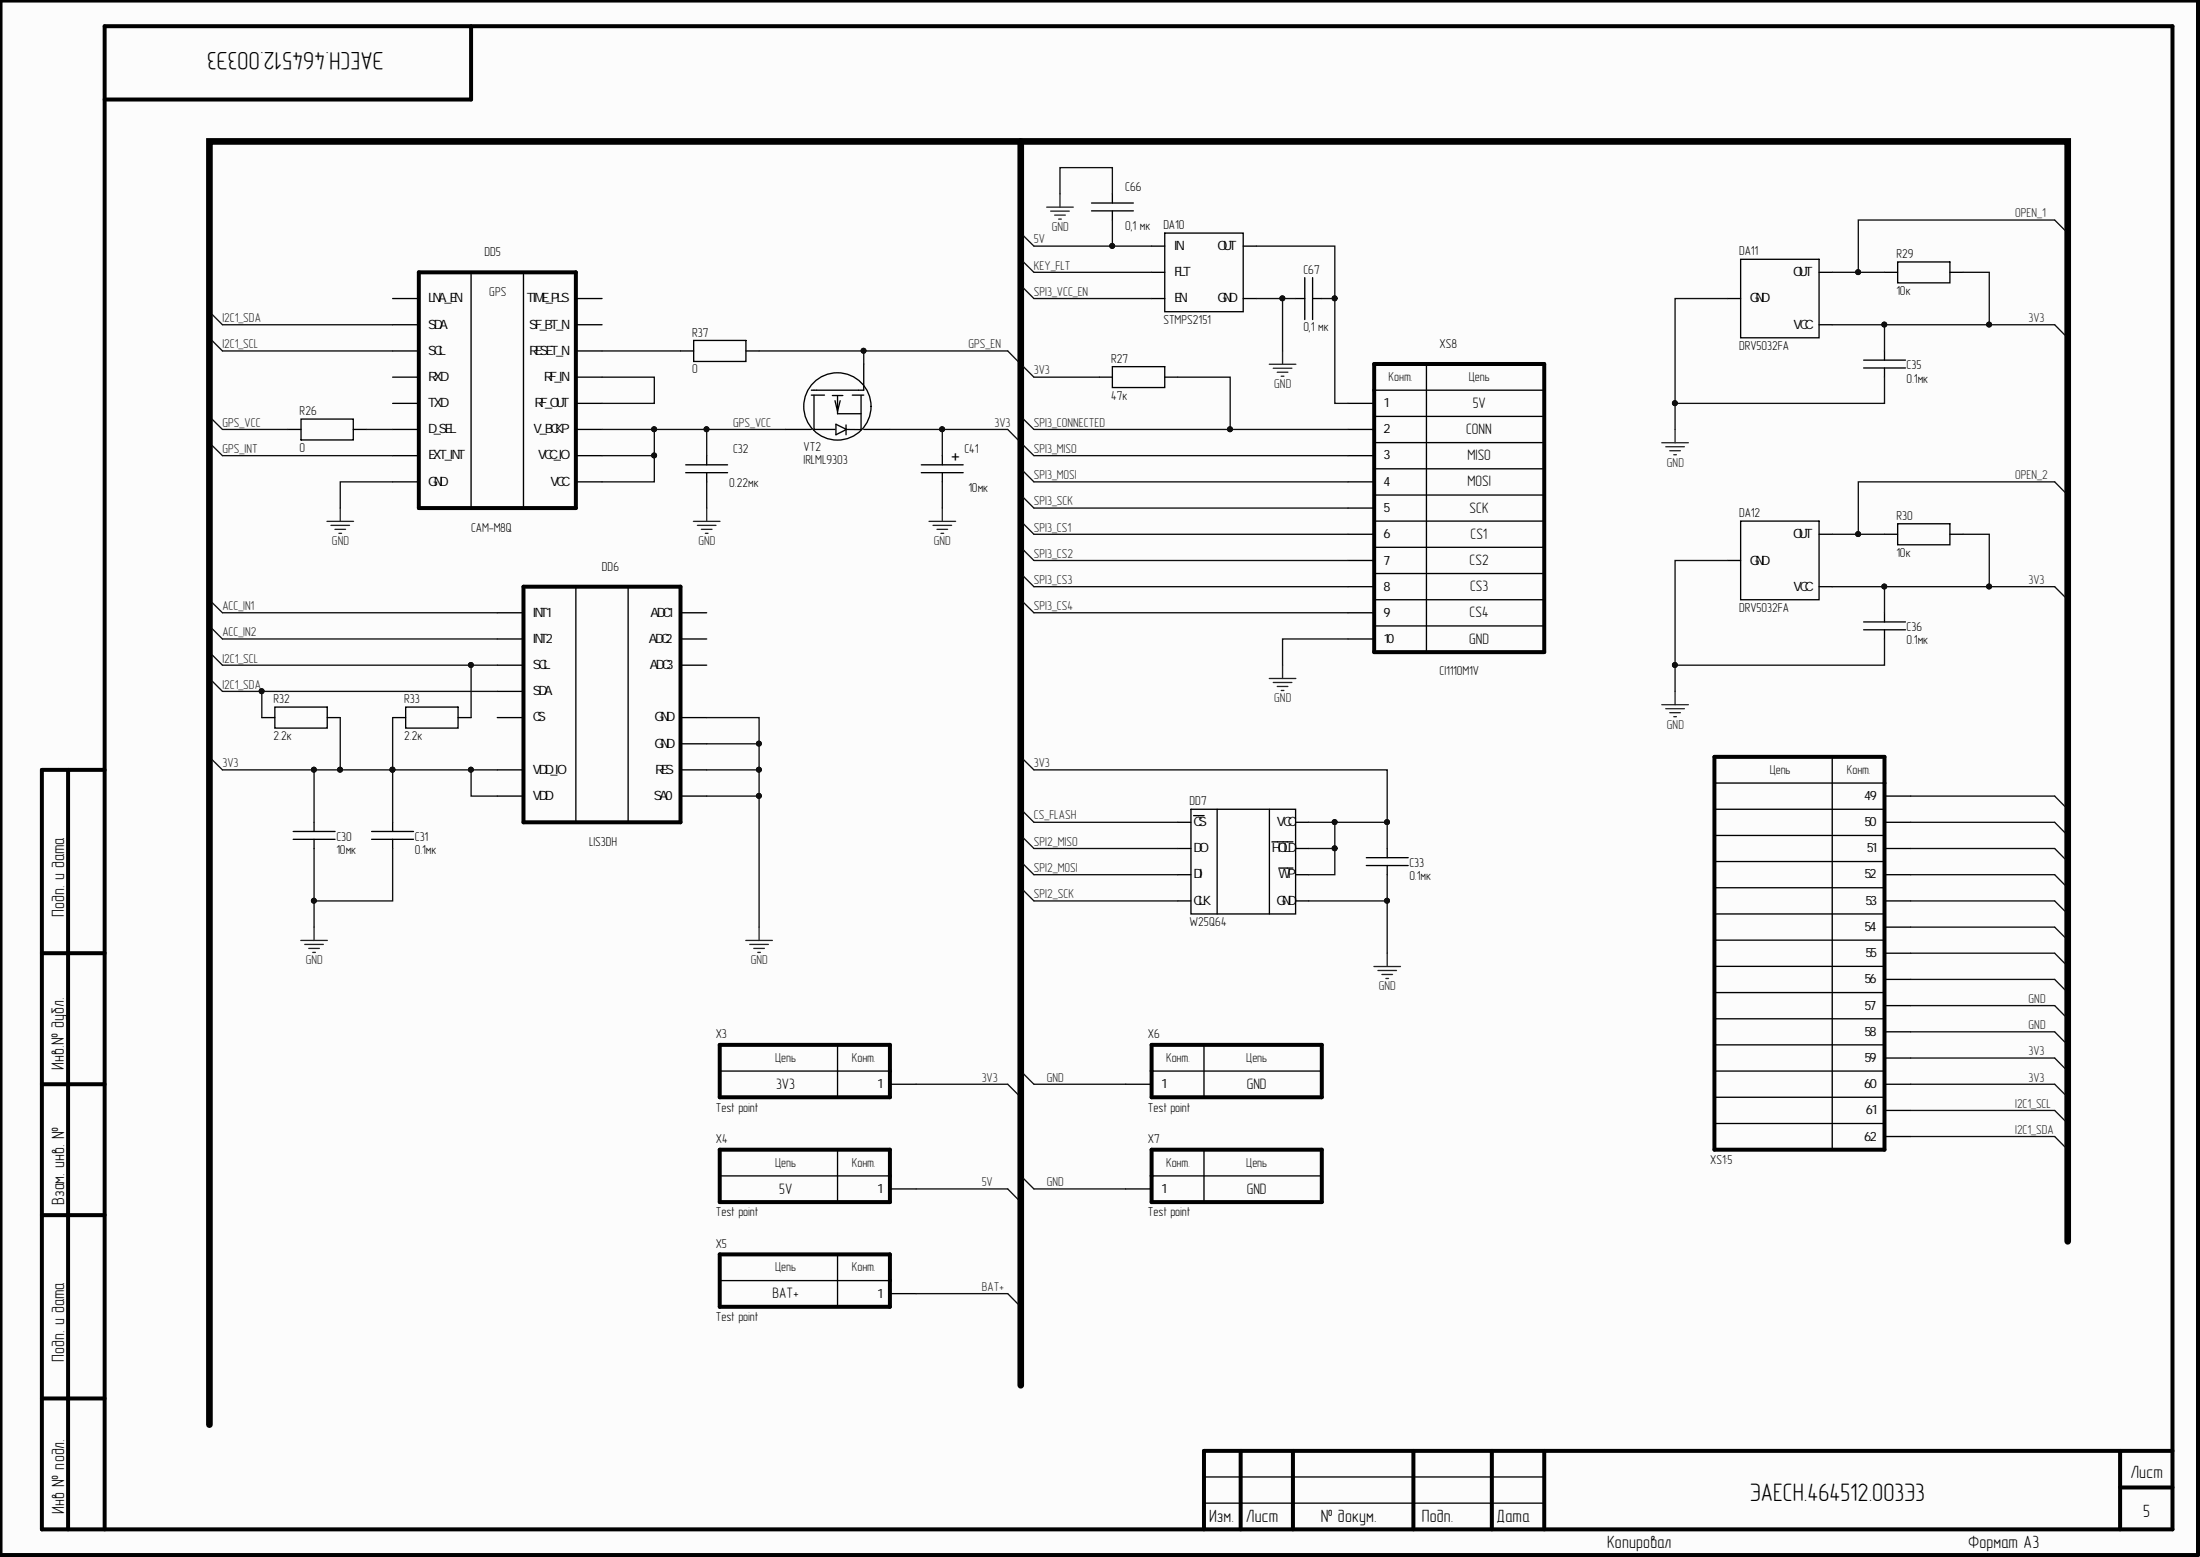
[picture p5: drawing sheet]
<svg xmlns="http://www.w3.org/2000/svg" width="420mm" height="297mm" viewBox="0 0 420 297" stroke-linecap="round" stroke-linejoin="round" font-family="sans-serif">
<path d="M0 0h419.5v296.7h-419.5z" fill="#fcfcfc"/>
<g fill="none" stroke="#000" stroke-width=".76">
<path d="M.1 .1h419.3v296.6h-419.3zM89.9 5v14h-69.9M79.9 52h30v44.9h-30zM262.2 69.4h32.5v55h-32.5zM99.9 111.9h30v45h-30zM13 146.9v144.9M20 146.9h-12v144.9h406.6v-286.8h-394.6v286.8M327.1 144.4h32.5v74.9h-32.5zM8 181.8h12M137.3 199.3h32.5v10h-32.5zM219.7 199.3h32.5v10h-32.5zM8 206.8h12"/>
<path d="M137.3 219.3h32.5v10h-32.5zM219.7 219.3h32.5v10h-32.5zM8 231.8h12M137.3 239.3h32.5v10h-32.5zM8 266.8h12M236.7 276.8v15M246.7 276.8v15M269.7 276.8v15M284.7 276.8v15M294.7 276.8v15M404.6 276.8v15M414.6 276.8h-184.9v15"/>
<path d="M404.6 283.8h10"/>
</g>
<g fill="none" stroke="#000" stroke-width=".25">
<path d="M208.3 38.7h8M212.3 37v1.7M74.9 57h5M89.9 52v44.9M99.9 52v44.9M109.9 57h5M208.3 40.2h8M212.3 40.2v1.8M219.7 57h2.6M219.7 47h2.6M219.7 52h2.6M222.3 44.5h14.9v15h-14.9z"/>
<path d="M237.2 57h2.5M237.2 47h2.5M247.2 57h1.8M249 53v8M250.5 57h1.7M250.5 53v8M329.6 57h2.5M332.1 49.5h15v14.9h-15zM347.1 52h2.5M359.6 52h2.5M362.1 50h10v4h-10zM372.1 52h2.5"/>
<path d="M57.4 79.9h10v4h-10zM74.9 62h5M74.9 67h5M74.9 77h5M74.9 72h5M109.9 62h5M109.9 67h5M109.9 77h5M109.9 72h5M129.9 67h2.5M132.4 64.9h9.9v4.1h-9.9zM142.3 67h2.5"/>
<path d="M154.8 75.4h2.5M155.3 75.4v6.5h4M158.8 75.5h2M159.3 76.4l.5 2.1 .5-2.1M159.8 75.5v3.4h4.5M162.6 75.4h2.2M164.3 75.5v6.5l-3-.1M164.8 69.4v5h-10M209.8 72h2.5M212.3 69.9h10v4h-10zM222.3 72h2.4M257.2 77h5"/>
<path d="M262.2 74.4h32.5M262.2 79.4h32.5M272.2 69.4v55M347.1 62h2.5M355.6 70.2h8M355.6 68.7h8M359.6 67v1.7M359.6 70.2v1.8M54.9 81.9h2.5M67.4 81.9h2.5M74.9 86.9h5M74.9 91.9h5"/>
<path d="M74.9 81.9h5M109.9 86.9h5M109.9 91.9h5M109.9 81.9h5M130.8 90.2h8M130.8 88.7h8M134.9 86.9v1.8M134.9 90.2v1.7M149.8 81.9h5M159.5 80.9l2 1-2 1zM161.4 81.1v1.8M164.8 81.9h5"/>
<path d="M175.8 90.2h8M175.8 88.7h8M179.8 86.9v1.8M179.8 90.2v1.7M257.2 86.9h5M257.2 91.9h5M257.2 81.9h5M257.2 96.9h5M262.2 84.4h32.5M262.2 89.4h32.5M262.2 94.4h32.5M262.2 99.4h32.5"/>
<path d="M332.1 99.4h15v15h-15zM362.1 99.9h10v4h-10zM94.9 116.9h5M109.9 111.9v45M119.9 111.9v45M129.9 116.9h5M257.2 116.9h5M257.2 101.9h5M257.2 106.9h5M257.2 111.9h5M262.2 104.4h32.5M262.2 109.4h32.5"/>
<path d="M262.2 114.4h32.5M262.2 119.4h32.5M329.6 106.9h2.5M347.1 101.9h2.5M347.1 111.9h2.5M355.6 118.7h8M359.6 101.9h2.5M359.6 116.9v1.8M372.1 101.9h2.5M50 136.9h2.4M52.4 134.9h10v4h-10zM62.4 136.9h2.5"/>
<path d="M74.9 136.9h2.5M77.4 134.9h10v4h-10zM87.4 136.9h2.5M94.9 126.9h5M94.9 121.9h5M94.9 136.9h5M94.9 131.9h5M129.9 126.9h5M129.9 121.9h5M129.9 136.9h5M257.2 121.9h5M355.6 120.2h8"/>
<path d="M359.6 120.2v1.7M55.9 158.6h8M59.9 156.9v1.7M70.9 158.6h8M74.9 156.9v1.7M94.9 151.9h5M94.9 146.9h5M129.9 151.9h5M129.9 146.9h5M129.9 141.9h5M224.7 156.9h2.6M227.3 154.4h19.9v20h-19.9z"/>
<path d="M227.8 155.6h2M232.3 154.4v20M242.2 154.4v20M247.2 156.9h2.5M327.1 149.4h32.5M327.1 154.4h32.5M327.1 159.4h32.5M349.6 144.4v74.9M359.6 151.9h5M359.6 156.9h5M55.9 160.1h8M59.9 160.1v1.8"/>
<path d="M70.9 160.1h8M74.9 160.1v1.8M224.7 171.9h2.6M224.7 161.9h2.6M224.7 166.9h2.6M242.7 160.6h4M244 165.6h2.7M247.2 171.9h2.5M247.2 161.9h2.5M247.2 166.9h2.5M260.7 165.1h8M260.7 163.6h8"/>
<path d="M264.7 161.9v1.7M264.7 165.1v1.8M327.1 164.4h32.5M327.1 169.4h32.5M327.1 174.4h32.5M327.1 179.4h32.5M359.6 171.9h5M359.6 161.9h5M359.6 166.9h5M359.6 176.9h5M159.8 199.3v10M229.7 199.3v10"/>
<path d="M327.1 184.4h32.5M327.1 189.4h32.5M327.1 194.4h32.5M327.1 199.3h32.5M359.6 181.8h5M359.6 186.8h5M359.6 191.8h5M359.6 196.8h5M137.3 204.3h32.5M159.8 219.3v10M169.8 206.8h5M214.8 206.8h4.9"/>
<path d="M219.7 204.3h32.5M229.7 219.3v10M327.1 204.3h32.5M327.1 209.3h32.5M327.1 214.3h32.5M359.6 201.8h5M359.6 206.8h5M359.6 211.8h5M359.6 216.8h5M137.3 224.3h32.5M159.8 239.3v10M169.8 226.8h5"/>
<path d="M214.8 226.8h4.9M219.7 224.3h32.5M137.3 244.3h32.5M169.8 246.8h5M229.7 281.8h65M229.7 286.8h65"/>
<circle cx="159.8" cy="77.5" r="6.4"/>
</g>
<path d="M194.8 27v237.3M394.6 236.8v-209.8h-354.6v244.8" fill="none" stroke="#000" stroke-width="1.3"/>
<g fill="none" stroke="#0e0e0e" stroke-width=".25">
<path d="M202.3 37v-5h10v5M40.4 59.9l2 2.1h32.5M195.3 45l2 2h22.4M195.3 54.9l2 2.1h22.4M195.3 50l2 2h22.4M212.3 42v5M239.7 47h15v30h2.5M239.7 57h5v10M244.7 57h2.5M252.2 57h2.5M329.6 57h-10v24.9M349.6 52h10"/>
<path d="M374.6 52h5v10h-20M394.1 44l-2-2h-37.5v10M40.4 64.9l2 2.1h32.5M40.4 79.9l2 2h12.5M114.9 72h10v5h-10M114.9 67h15M144.8 67h47.5l2 2M164.8 67v2.4M195.3 79.9l2 2h59.9M195.3 69.9l2 2.1h12.5M224.7 72h10v9.9M349.6 62h10v5"/>
<path d="M359.6 72v5h-40M379.6 62h12.5l2 2M40.4 84.9l2 2h32.5M69.9 81.9h5M74.9 91.9h-10v5M114.9 81.9h10M114.9 86.9h10M134.9 81.9v5M134.9 91.9v5M149.8 81.9h-24.9v10h-10M169.8 81.9h22.5l2 2M179.8 81.9v5"/>
<path d="M179.8 91.9v5M195.3 84.9l2 2h59.9M195.3 89.9l2 2h59.9M195.3 94.9l2 2h59.9M195.3 99.9l2 2h59.9M394.1 93.9l-2-2h-37.5v10M40.4 119.9l2 2h52.5M40.4 114.9l2 2h52.5M195.3 104.9l2 2h59.9M195.3 109.9l2 2h59.9M195.3 114.9l2 2h59.9M329.6 106.9h-10v25"/>
<path d="M349.6 111.9h10v5M349.6 101.9h10M374.6 101.9h5v10h-20M379.6 111.9h12.5l2 2M40.4 129.9l2 2h52.5M40.4 124.9l2 2h52.5M50 131.9v5M64.9 136.9v10M74.9 136.9v20M89.9 126.9v10M134.9 136.9h9.9v40M257.2 121.9h-12.5v5"/>
<path d="M359.6 121.9v5h-40M40.4 144.9l2 2h52.5M59.9 146.9v10M89.9 146.9v5h5M134.9 141.9h9.9M134.9 146.9h9.9M134.9 151.9h9.9M195.3 144.9l2 2h67.4v10h-15M195.3 154.9l2 2h27.4M195.3 159.9l2 2h27.4M254.7 156.9v10h-5M264.7 156.9v5"/>
<path d="M364.6 151.9h27.5l2 2M364.6 156.9h27.5l2 2M59.9 161.9v15M74.9 161.9v10h-15M195.3 164.9l2 2h27.4M195.3 169.9l2 2h27.4M249.7 171.9h15v9.9M249.7 161.9h5M264.7 166.9v5M364.6 161.9h27.5l2 2M364.6 166.9h27.5l2 2M364.6 171.9h27.5l2 2"/>
<path d="M364.6 176.9h27.5l2 2M364.6 181.8h27.5l2 2.1M364.6 186.8h27.5l2 2.1M364.6 191.8h27.5l2 2.1M364.6 196.8h27.5l2 2.1M174.8 206.8h17.5l2 2M195.3 204.8l2 2h17.5M364.6 201.8h27.5l2 2.1M364.6 206.8h27.5l2 2M364.6 211.8h27.5l2 2M364.6 216.8h27.5l2 2M174.8 226.8h17.5l2 2"/>
<path d="M195.3 224.8l2 2h17.5M174.8 246.8h17.5l2 2"/>
</g>
<g fill="none" stroke="#262626" stroke-width=".25">
<path d="M199.7 39.5h5.1M202.3 37v2.5M200.5 40.3h3.5M201.3 41h2M202 41.8h.5M242.2 69.5h5.1M243 70.3h3.5M243.7 71h2.1M244.5 71.8h.5M244.7 67v2.5M62.4 99.5h5.1M64.9 96.9v2.6"/>
<path d="M132.3 99.5h5.1M134.9 96.9v2.6M177.3 99.5h5M179.8 96.9v2.6M317.1 84.5h5.1M317.9 85.2h3.5M318.6 86h2.1M319.4 86.8h.5M319.6 81.9v2.6M63.2 100.2h3.5M63.9 101h2M64.7 101.7h.5"/>
<path d="M133.1 100.2h3.5M133.8 101h2.1M134.6 101.7h.5M178 100.2h3.6M178.8 101h2M179.6 101.7h.5M242.2 129.4h5.1M243 130.2h3.5M243.7 131h2.1M244.5 131.7h.5M244.7 126.9v2.5M317.1 134.4h5.1"/>
<path d="M317.9 135.2h3.5M318.6 136h2.1M319.4 136.7h.5M319.6 131.9v2.5M57.4 179.4h5.1M59.9 176.9v2.5M142.3 179.4h5.1M144.8 176.9v2.5M58.2 180.2h3.5M58.9 180.9h2M59.7 181.7h.5M143.1 180.2h3.5"/>
<path d="M143.8 180.9h2.1M144.6 181.7h.5M262.2 184.4h5M262.9 185.1h3.6M263.7 185.9h2M264.5 186.7h.5M264.7 181.8v2.6"/>
</g>
<g fill="#0e0e0e" stroke="#0e0e0e" stroke-width=".19">
<circle cx="124.8" cy="86.9" r=".47"/>
<circle cx="124.8" cy="81.9" r=".47"/>
<circle cx="89.9" cy="146.8" r=".47"/>
<circle cx="59.9" cy="146.8" r=".47"/>
<circle cx="74.9" cy="146.8" r=".47"/>
<circle cx="59.9" cy="171.8" r=".47"/>
<circle cx="144.8" cy="141.9" r=".47"/>
<circle cx="144.8" cy="146.8" r=".47"/>
<circle cx="144.8" cy="151.8" r=".47"/>
<circle cx="254.7" cy="56.9" r=".47"/>
<circle cx="212.2" cy="46.9" r=".47"/>
<circle cx="234.7" cy="81.9" r=".47"/>
<circle cx="264.7" cy="156.8" r=".47"/>
<circle cx="244.7" cy="56.9" r=".47"/>
<circle cx="264.7" cy="171.8" r=".47"/>
<circle cx="354.6" cy="51.9" r=".47"/>
<circle cx="379.6" cy="61.9" r=".47"/>
<circle cx="359.6" cy="61.9" r=".47"/>
<circle cx="319.6" cy="76.9" r=".47"/>
<circle cx="354.6" cy="101.9" r=".47"/>
<circle cx="379.6" cy="111.9" r=".47"/>
<circle cx="359.6" cy="111.9" r=".47"/>
<circle cx="319.6" cy="126.9" r=".47"/>
<circle cx="49.9" cy="131.9" r=".47"/>
<circle cx="64.9" cy="146.8" r=".47"/>
<circle cx="89.9" cy="126.9" r=".47"/>
<circle cx="254.7" cy="161.8" r=".47"/>
<circle cx="134.8" cy="81.9" r=".47"/>
<circle cx="179.8" cy="81.9" r=".47"/>
<circle cx="164.8" cy="66.9" r=".47"/>
<circle cx="254.7" cy="156.8" r=".47"/>
</g>
<g font-size="4.8">
<text x="73.2" y="10" transform="rotate(-180 73.2 10)">ЭАЕСН.464512.003Э3</text>
<text x="181.5" y="88.4">+</text>
<text x="333.9" y="286.3">ЭАЕСН.464512.003Э3</text>
</g>
<g font-size="3.4">
<text x="12.3" y="174.9" transform="rotate(-90 12.3 174.9)">Подп. и дата</text>
<text x="12.2" y="204.1" transform="rotate(-90 12.2 204.1)">Инв.№ дубл.</text>
<text x="12.3" y="229.9" transform="rotate(-90 12.3 229.9)">Взам. инв. №</text>
<text x="12.3" y="259.8" transform="rotate(-90 12.3 259.8)">Подп. и дата</text>
<text x="406.5" y="282">Лист</text>
<text x="12.3" y="288.8" transform="rotate(-90 12.3 288.8)">Инв № подл.</text>
<text x="230.7" y="290.3">Изм.</text>
<text x="237.7" y="290.3">Лист</text>
<text x="252" y="290.3">№ докум.</text>
<text x="271.3" y="290.3">Подп.</text>
<text x="285.6" y="290.3">Дата</text>
<text x="409" y="289.5">5</text>
<text x="306.7" y="295.4">Копировал</text>
<text x="375.6" y="295.4">Формат А3</text>
</g>
<g font-size="2.9">
<text x="281" y="77.8">5V</text>
<text x="279.8" y="82.8">CONN</text>
<text x="280" y="87.8">MISO</text>
<text x="280" y="92.8">MOSI</text>
<text x="280.4" y="97.8">SCK</text>
<text x="280.4" y="107.8">CS2</text>
<text x="280.6" y="102.8">CS1</text>
<text x="280.5" y="112.8">CS3</text>
<text x="280.4" y="117.8">CS4</text>
<text x="280.4" y="122.8">GND</text>
<text x="148.1" y="207.7">3V3</text>
<text x="237.9" y="207.7">GND</text>
<text x="148.7" y="227.7">5V</text>
<text x="237.9" y="227.7">GND</text>
<text x="147.4" y="247.7">BAT+</text>
</g>
<g font-size="2.5">
<text x="214.7" y="36.5">C66</text>
<text x="214.7" y="43.9">0,1 мк</text>
<text x="222" y="43.7">DA10</text>
<text x="224" y="47.7">IN</text>
<text x="232.3" y="47.7">OUT</text>
<text x="92.4" y="48.9">DD5</text>
<text x="224" y="52.7">FLT</text>
<text x="248.7" y="52.2">C67</text>
<text x="331.9" y="48.6">DA11</text>
<text x="342.2" y="52.7">OUT</text>
<text x="361.9" y="49.2">R29</text>
<text x="81.7" y="57.7">LNA_EN</text>
<text x="100.6" y="57.7">TIME_PLS</text>
<text x="224" y="57.7">EN</text>
<text x="232.3" y="57.7">GND</text>
<text x="333.9" y="57.7">GND</text>
<text x="361.9" y="56.3">10к</text>
<text x="81.7" y="62.7">SDA</text>
<text x="101" y="62.7">SF_BT_N</text>
<text x="132.1" y="64.2">R37</text>
<text x="222" y="61.8">STMPS2151</text>
<text x="248.7" y="63.2">0,1 мк</text>
<text x="342.3" y="62.7">VCC</text>
<text x="81.7" y="67.7">SCL</text>
<text x="101" y="67.7">RESET_N</text>
<text x="132.1" y="71.2">0</text>
<text x="212" y="69.2">R27</text>
<text x="274.7" y="66.4">XS8</text>
<text x="331.9" y="66.7">DRV5032FA</text>
<text x="363.8" y="70.5">C35</text>
<text x="81.7" y="77.7">TXD</text>
<text x="81.7" y="72.7">RXD</text>
<text x="102" y="77.7">RF_OUT</text>
<text x="103.8" y="72.7">RF_IN</text>
<text x="212" y="76.2">47к</text>
<text x="264" y="77.7">1</text>
<text x="363.8" y="73">0.1мк</text>
<text x="57.2" y="79.2">R26</text>
<text x="81.7" y="82.7">D_SEL</text>
<text x="101.8" y="82.7">V_BCKP</text>
<text x="264" y="82.7">2</text>
<text x="57.2" y="86.2">0</text>
<text x="81.7" y="87.6">EXT_INT</text>
<text x="102.7" y="87.6">VCC_IO</text>
<text x="139.9" y="86.4">C32</text>
<text x="153.3" y="86">VT2</text>
<text x="153.3" y="88.6">IRLML9303</text>
<text x="184" y="86.4">C41</text>
<text x="264" y="87.6">3</text>
<text x="81.7" y="92.6">GND</text>
<text x="105" y="92.6">VCC</text>
<text x="139.1" y="93">0.22мк</text>
<text x="184.8" y="93.9">10мк</text>
<text x="264" y="92.6">4</text>
<text x="89.9" y="101.4">CAM-M8Q</text>
<text x="264" y="97.6">5</text>
<text x="331.9" y="98.6">DA12</text>
<text x="361.9" y="99.1">R30</text>
<text x="264" y="102.7">6</text>
<text x="264" y="107.7">7</text>
<text x="333.9" y="107.7">GND</text>
<text x="342.2" y="102.7">OUT</text>
<text x="361.9" y="106.2">10к</text>
<text x="114.8" y="108.9">DD6</text>
<text x="264" y="112.7">8</text>
<text x="342.3" y="112.7">VCC</text>
<text x="101.7" y="117.7">INT1</text>
<text x="124.1" y="117.7">ADC1</text>
<text x="264" y="117.7">9</text>
<text x="331.9" y="116.7">DRV5032FA</text>
<text x="101.7" y="122.7">INT2</text>
<text x="123.8" y="122.7">ADC2</text>
<text x="264" y="122.7">10</text>
<text x="363.8" y="122.9">0.1мк</text>
<text x="363.8" y="120.4">C36</text>
<text x="101.7" y="127.7">SCL</text>
<text x="124" y="127.7">ADC3</text>
<text x="274.7" y="128.8">СI1110М1V</text>
<text x="52.2" y="134.1">R32</text>
<text x="77.1" y="134.1">R33</text>
<text x="101.7" y="137.6">CS</text>
<text x="101.7" y="132.7">SDA</text>
<text x="124.9" y="137.6">GND</text>
<text x="52.2" y="141.2">2.2к</text>
<text x="77.1" y="141.2">2.2к</text>
<text x="124.9" y="142.6">GND</text>
<text x="101.7" y="147.6">VDD_IO</text>
<text x="125" y="147.6">RES</text>
<text x="101.7" y="152.6">VDD</text>
<text x="124.7" y="152.6">SA0</text>
<text x="227" y="153.6">DD7</text>
<text x="355.7" y="152.6">49</text>
<text x="64.2" y="160.4">C30</text>
<text x="79.2" y="160.4">C31</text>
<text x="112.4" y="161.3">LIS3DH</text>
<text x="227.7" y="157.6">CS</text>
<text x="243.6" y="157.6">VCC</text>
<text x="355.8" y="157.6">50</text>
<text x="64.2" y="162.9">10мк</text>
<text x="79.2" y="162.9">0.1мк</text>
<text x="227.7" y="167.6">DI</text>
<text x="227.7" y="162.6">DO</text>
<text x="242.7" y="162.6">HOLD</text>
<text x="244" y="167.6">WP</text>
<text x="268.9" y="167.9">0.1мк</text>
<text x="268.9" y="165.4">C33</text>
<text x="355.8" y="167.6">52</text>
<text x="356.2" y="162.6">51</text>
<text x="227.7" y="172.6">CLK</text>
<text x="243.6" y="172.6">GND</text>
<text x="356" y="172.6">53</text>
<text x="227" y="176.6">W25Q64</text>
<text x="355.8" y="177.6">54</text>
<text x="356" y="182.6">55</text>
<text x="355.8" y="187.6">56</text>
<text x="355.8" y="192.6">57</text>
<text x="355.8" y="197.6">58</text>
<text x="136.6" y="198">X3</text>
<text x="219" y="198">X6</text>
<text x="355.8" y="202.6">59</text>
<text x="167.4" y="207.6">1</text>
<text x="221.6" y="207.6">1</text>
<text x="355.7" y="207.6">60</text>
<text x="136.6" y="212.1">Test point</text>
<text x="219" y="212.1">Test point</text>
<text x="356" y="212.6">61</text>
<text x="136.6" y="218">X4</text>
<text x="219" y="218">X7</text>
<text x="355.7" y="217.6">62</text>
<text x="167.4" y="227.6">1</text>
<text x="221.6" y="227.6">1</text>
<text x="326.4" y="222.1">XS1:5</text>
<text x="136.6" y="232.1">Test point</text>
<text x="219" y="232.1">Test point</text>
<text x="136.6" y="238.1">X5</text>
<text x="167.4" y="247.5">1</text>
<text x="136.6" y="252.1">Test point</text>
</g>
<g font-size="2.5" fill="#262626">
<text x="384.5" y="41.5">OPEN_1</text>
<text x="197.3" y="46.4">5V</text>
<text x="200.7" y="44.1">GND</text>
<text x="197.3" y="51.4">KEY_FLT</text>
<text x="197.3" y="56.4">SPI3_VCC_EN</text>
<text x="42.5" y="61.4">I2C1_SDA</text>
<text x="387.1" y="61.4">3V3</text>
<text x="42.5" y="66.4">I2C1_SCL</text>
<text x="184.8" y="66.4">GPS_EN</text>
<text x="197.3" y="71.4">3V3</text>
<text x="243.1" y="74">GND</text>
<text x="42.5" y="81.4">GPS_VCC</text>
<text x="139.9" y="81.4">GPS_VCC</text>
<text x="189.8" y="81.4">3V3</text>
<text x="197.3" y="81.4">SPI3_CONNECTED</text>
<text x="42.5" y="86.4">GPS_INT</text>
<text x="197.3" y="86.4">SPI3_MISO</text>
<text x="318.1" y="89">GND</text>
<text x="197.3" y="91.4">SPI3_MOSI</text>
<text x="384.5" y="91.4">OPEN_2</text>
<text x="197.3" y="96.4">SPI3_SCK</text>
<text x="197.3" y="101.4">SPI3_CS1</text>
<text x="63.3" y="104">GND</text>
<text x="133.3" y="104">GND</text>
<text x="178.2" y="104">GND</text>
<text x="197.3" y="106.4">SPI3_CS2</text>
<text x="197.3" y="111.4">SPI3_CS3</text>
<text x="387.1" y="111.4">3V3</text>
<text x="42.5" y="116.4">ACC_IN1</text>
<text x="197.3" y="116.4">SPI3_CS4</text>
<text x="42.5" y="121.4">ACC_IN2</text>
<text x="42.5" y="126.4">I2C1_SCL</text>
<text x="42.5" y="131.4">I2C1_SDA</text>
<text x="243.1" y="134">GND</text>
<text x="318.1" y="139">GND</text>
<text x="42.5" y="146.4">3V3</text>
<text x="197.3" y="146.4">3V3</text>
<text x="197.3" y="156.3">CS_FLASH</text>
<text x="197.3" y="161.3">SPI2_MISO</text>
<text x="197.3" y="166.3">SPI2_MOSI</text>
<text x="197.3" y="171.3">SPI2_SCK</text>
<text x="58.4" y="183.9">GND</text>
<text x="143.3" y="183.9">GND</text>
<text x="263.1" y="188.9">GND</text>
<text x="387.1" y="191.4">GND</text>
<text x="387.1" y="196.4">GND</text>
<text x="387.1" y="201.3">3V3</text>
<text x="187.3" y="206.3">3V3</text>
<text x="199.8" y="206.3">GND</text>
<text x="387.1" y="206.3">3V3</text>
<text x="384.5" y="211.3">I2C1_SCL</text>
<text x="384.5" y="216.3">I2C1_SDA</text>
<text x="187.3" y="226.3">5V</text>
<text x="199.8" y="226.3">GND</text>
<text x="187.3" y="246.3">BAT+</text>
</g>
<g font-size="2.5" fill="#0e0e0e">
<text x="93.4" y="56.4">GPS</text>
<text x="265" y="72.7">Конт.</text>
<text x="280.3" y="72.7">Цепь</text>
<text x="337.7" y="147.6">Цепь</text>
<text x="352.4" y="147.6">Конт.</text>
<text x="147.9" y="202.6">Цепь</text>
<text x="162.5" y="202.6">Конт.</text>
<text x="222.5" y="202.6">Конт.</text>
<text x="237.8" y="202.6">Цепь</text>
<text x="147.9" y="222.6">Цепь</text>
<text x="162.5" y="222.6">Конт.</text>
<text x="222.5" y="222.6">Конт.</text>
<text x="237.8" y="222.6">Цепь</text>
<text x="147.9" y="242.5">Цепь</text>
<text x="162.5" y="242.5">Конт.</text>
</g>
</svg>
